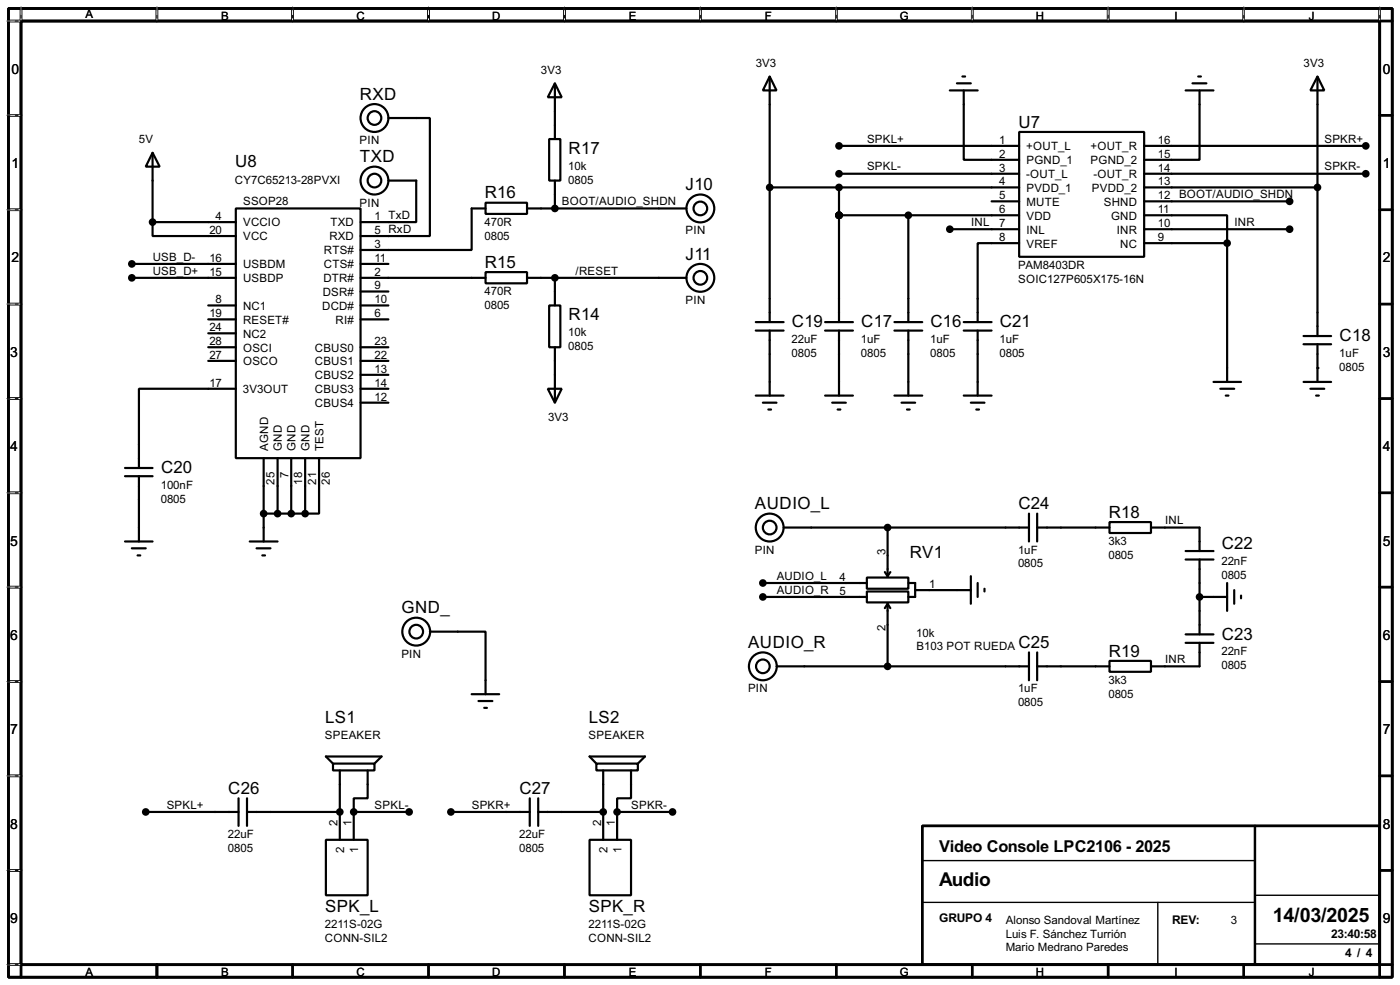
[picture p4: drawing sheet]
<svg xmlns="http://www.w3.org/2000/svg" width="256mm" height="180mm" viewBox="0 0 256 180" stroke-linecap="round" stroke-linejoin="round" font-family="sans-serif">
<path d="M1.6 1.6h253.5v177.3h-253.5zM3.9 3.9h248.9v172.7h-248.9z" fill="none" stroke="#000" stroke-width=".5"/>
<g fill="none" stroke="#000" stroke-width=".45">
<path d="M3.9 1.6v2.3h-2.3M28.8 1.6v2.3M53.6 1.6v2.3M78.5 1.6v2.3M103.4 1.6v2.3M128.3 1.6v2.3M153.2 1.6v2.3M178.1 1.6v2.3M203 1.6v2.3M227.9 1.6v2.3M252.8 1.6v2.3h2.3M1.6 21.1h2.3"/>
<path d="M1.6 38.4h2.3M252.8 21.1h2.3M252.8 38.4h2.3M1.6 55.7h2.3M252.8 55.7h2.3M1.6 73h2.3M252.8 73h2.3M1.6 90.2h2.3M252.8 90.2h2.3M1.6 107.5h2.3M252.8 107.5h2.3M1.6 124.8h2.3"/>
<path d="M252.8 124.8h2.3M1.6 142h2.3M1.6 159.3h2.3M169 151.2h83.8v25.4h-83.8zM229.9 151.2v25.4M252.8 142h2.3M252.8 159.3h2.3M1.6 176.6h2.3v2.3M28.8 176.6v2.3M53.6 176.6v2.3M78.5 176.6v2.3M103.4 176.6v2.3"/>
<path d="M128.3 176.6v2.3M153.2 176.6v2.3M178.1 176.6v2.3M203 176.6v2.3M227.9 176.6v2.3M255.1 176.6h-2.3v2.3"/>
</g>
<g fill="none" stroke="#fff" stroke-width=".18">
<path d="M1.3 3.9h2.3M3.9 1.3v2.3M28.8 1.3v2.3M53.6 1.3v2.3M78.5 1.3v2.3M103.4 1.3v2.3M128.3 1.3v2.3M153.2 1.3v2.3M178.1 1.3v2.3M203 1.3v2.3M227.9 1.3v2.3M252.8 1.3v2.3"/>
<path d="M1.3 21.1h2.3M1.3 38.4h2.3M1.3 55.7h2.3M1.3 73h2.3M1.3 90.2h2.3M1.3 107.5h2.3M1.3 124.8h2.3M1.3 142h2.3M1.3 159.3h2.3M1.3 176.6h2.3"/>
</g>
<g fill="none" stroke="#000" stroke-width=".18" stroke-dasharray=".5 1">
<path d="M1.3 3.9h2.3M3.9 1.3v2.3M28.8 1.3v2.3M53.6 1.3v2.3M78.5 1.3v2.3M103.4 1.3v2.3M128.3 1.3v2.3M153.2 1.3v2.3M178.1 1.3v2.3M203 1.3v2.3M227.9 1.3v2.3M252.8 1.3v2.3"/>
<path d="M1.3 21.1h2.3M1.3 38.4h2.3M1.3 55.7h2.3M1.3 73h2.3M1.3 90.2h2.3M1.3 107.5h2.3M1.3 124.8h2.3M1.3 142h2.3M1.3 159.3h2.3M1.3 176.6h2.3"/>
</g>
<path d="M169 157.5h60.9M169 165.2h60.9M212.1 165.2v11.4M229.9 163.9h22.9M229.9 172.8h22.9" fill="none" stroke="#000" stroke-width=".25"/>
<g fill="none" stroke="#000" stroke-width=".4">
<path d="M101.7 15.3l1.2 2.5h-2.5zM101.7 15.3v10.2M141 14l1.3 2.6h-2.5zM141 14v45M174 16.6h5.1M175.3 15.3h2.6M176.3 14h.5M176.6 16.6v12.7h10.1M217.2 16.6h5.1M218.5 15.3h2.5M219.5 14h.5M219.8 16.6v12.7h-10.2"/>
<path d="M241.4 14l1.2 2.6h-2.5zM241.4 14v47.5M28 28l1.3 2.5h-2.6zM28 28v12.7M43.2 38.2h22.9v45.7h-22.9zM71.2 33.1h5.1v7.6h-10.2M71.2 21.6h7.6v21.6h-12.7M89 37.1h7.6v2.1h-7.6zM89 38.2h-2.6v7.6h-20.3M96.6 38.2h29.2M100.6 25.5h2.1v7.6h-2.1zM101.7 33.1v5.1"/>
<path d="M141 34.3h45.7M153.7 26.7h33M153.7 31.8h33M153.7 34.3v24.7M153.7 39.4h33M166.4 39.4v19.6M181.7 36.9h5M186.7 24.2h22.9v22.8h-22.9zM209.6 39.4h15.2v5.1M209.6 26.7h40.6M209.6 31.8h40.6M209.6 34.3h31.8"/>
<path d="M209.6 36.9h26.7M24.2 50.9h19M24.2 48.3h19M28 40.7v2.5h15.2M28 40.7h15.2M38.2 58.5h5M38.2 55.9h5M66.1 50.9h22.9M66.1 48.3h5.1M66.1 58.5h5.1M66.1 55.9h5.1M66.1 53.4h5.1"/>
<path d="M89 49.8h7.6v2.1h-7.6zM96.6 50.9h29.2M100.6 55.9h2.1v7.7h-2.1zM101.7 50.9v5M138.5 59h5.1M151.2 59h5.1M163.9 59h5.1M174 42h12.7M176.6 59h5.1M186.7 44.5h-7.6v14.5M209.6 42h26.7M209.6 44.5h15.2"/>
<path d="M224.8 44.5v25.4M38.2 63.6h5M38.2 66.1h5M38.2 61h5M43.2 71.2h-17.7v14.5M66.1 71.2h5.1M66.1 73.7h5.1M66.1 68.6h5.1M66.1 63.6h5.1M66.1 66.1h5.1M100.4 71.2h2.5l-1.2 2.5zM101.7 63.6v10.1"/>
<path d="M138.5 60.5h5.1M138.5 72.4h5.1M139.8 73.7h2.5M140.8 75h.5M141 60.5v11.9M151.2 60.5h5.1M151.2 72.4h5.1M152.5 73.7h2.5M153.5 75h.5M153.7 60.5v11.9M163.9 60.5h5.1M163.9 72.4h5.1"/>
<path d="M165.2 73.7h2.5M166.2 75h.5M166.4 60.5v11.9M176.6 60.5h5.1M176.6 72.4h5.1M177.9 73.7h2.5M178.9 75h.5M179.1 60.5v11.9M222.3 69.9h5.1M223.6 71.2h2.5M224.6 72.4h.5M238.8 63h5.1"/>
<path d="M238.8 61.5h5.1M238.8 69.9h5.1M240.1 71.2h2.5M241.1 72.4h.5M241.4 63v6.9M22.9 99.1h5.1M22.9 87.2h5.1M22.9 85.7h5.1M25.5 87.2v11.9M45.8 99.1h5.1M48.3 83.9v15.2M48.3 94h7.6"/>
<path d="M50.9 83.9v10.1M53.4 83.9v10.1M55.9 83.9v10.1M58.5 83.9v10.1h-2.6M143.6 96.6h44.9M162.6 96.6v8.9M188.5 94v5.1M190 96.6h13.3M190 94v5.1M203.3 95.6h7.6v2h-7.6zM210.9 96.6h8.9v4.3M24.2 100.4h2.5"/>
<path d="M25.2 101.7h.5M47 100.4h2.6M48.1 101.7h.5M78.8 115.6h10.2v11.5M139.8 109.3h19M139.8 106.7h19M158.8 105.7h7.6v2.1h-7.6zM158.8 108.3h7.6v2h-7.6zM162.1 104.7l.5 .8M162.6 110.5v11.5M162.6 110.5l-.5 .8M162.6 110.5l.5 .8"/>
<path d="M163.1 104.7l-.5 .8M166.4 106.7h1.3v2.6h-1.3M167.7 108h10.2M177.9 105.5v5M179.1 106.7v2.6M180.4 107.8v.5M188.5 119.4v5.1M190 119.4v5.1M217.2 102.4h5.1M217.2 100.9h5.1M217.2 117.7h5.1M217.2 116.1h5.1"/>
<path d="M219.8 117.7v4.3h-8.9M219.8 102.4v13.7M219.8 109.3h5M224.8 106.7v5.1M226.1 108v2.5M227.4 109v.5M61 139.8h7.6v1.2h-7.6zM61 139.8l-1.3-1.3h10.2l-1.3 1.3M86.4 127.1h5.1M87.7 128.3h2.5M88.7 129.6h.5M109.3 139.8h7.6v1.2h-7.6z"/>
<path d="M109.3 139.8l-1.3-1.3h10.2l-1.3 1.3M142.3 122h46.2M190 122h13.3M203.3 121h7.6v2h-7.6zM26.7 148.6h17M43.7 146.1v5.1M45.3 148.6h17M45.3 146.1v5.1M59.7 153.7h7.7v10.2h-7.7zM62.3 141v12.7M64.8 148.6h10.2M64.8 148.6v5.1"/>
<path d="M67.4 141v5.1h-2.6v2.5M82.6 148.6h14.5M97.1 146.1v5.1M98.6 148.6h11.9M98.6 146.1v5.1M108 153.7h7.6v10.2h-7.6zM110.5 141v12.7M113.1 148.6h10.1M113.1 148.6v5.1M115.6 141v5.1h-2.5v2.5"/>
<circle cx="68.6" cy="21.6" r="2.55"/>
<circle cx="68.6" cy="33.1" r="2.55"/>
<circle cx="68.6" cy="33.1" r="1.25"/>
<circle cx="68.6" cy="21.6" r="1.25"/>
<circle cx="128.3" cy="38.2" r="2.55"/>
<circle cx="128.3" cy="38.2" r="1.25"/>
<circle cx="128.3" cy="50.9" r="2.55"/>
<circle cx="128.3" cy="50.9" r="1.25"/>
<circle cx="141" cy="96.6" r="2.55"/>
<circle cx="141" cy="96.6" r="1.25"/>
<circle cx="76.2" cy="115.6" r="2.55"/>
<circle cx="76.2" cy="115.6" r="1.25"/>
<circle cx="139.7" cy="122" r="2.55"/>
<circle cx="139.7" cy="122" r="1.25"/>
</g>
<g fill="#000">
<circle cx="153.7" cy="39.4" r=".2"/>
<circle cx="241.4" cy="67.4" r=".2"/>
<circle cx="62.3" cy="148.6" r=".2"/>
<circle cx="64.8" cy="148.6" r=".2"/>
<circle cx="110.5" cy="148.6" r=".2"/>
<circle cx="113.1" cy="148.6" r=".2"/>
</g>
<g fill="#000" stroke="#000" stroke-width=".4">
<circle cx="101.6" cy="38.2" r=".5"/>
<circle cx="141" cy="34.3" r=".5"/>
<circle cx="153.7" cy="26.7" r=".5"/>
<circle cx="153.7" cy="31.8" r=".5"/>
<circle cx="153.7" cy="34.3" r=".5"/>
<circle cx="153.7" cy="39.4" r=".5"/>
<circle cx="166.4" cy="39.4" r=".5"/>
<circle cx="236.2" cy="36.9" r=".5"/>
<circle cx="241.3" cy="34.3" r=".5"/>
<circle cx="250.2" cy="26.7" r=".5"/>
<circle cx="250.2" cy="31.8" r=".5"/>
<circle cx="24.1" cy="48.3" r=".5"/>
<circle cx="24.1" cy="50.9" r=".5"/>
<circle cx="27.9" cy="40.7" r=".5"/>
<circle cx="101.6" cy="50.9" r=".5"/>
<circle cx="174" cy="42" r=".5"/>
<circle cx="224.8" cy="44.5" r=".5"/>
<circle cx="236.2" cy="42" r=".5"/>
<circle cx="48.3" cy="94" r=".5"/>
<circle cx="50.8" cy="94" r=".5"/>
<circle cx="53.3" cy="94" r=".5"/>
<circle cx="55.9" cy="94" r=".5"/>
<circle cx="162.6" cy="96.6" r=".5"/>
<circle cx="139.7" cy="109.3" r=".5"/>
<circle cx="139.7" cy="106.7" r=".5"/>
<circle cx="219.7" cy="109.3" r=".5"/>
<circle cx="162.6" cy="122" r=".5"/>
<circle cx="26.7" cy="148.6" r=".5"/>
<circle cx="62.2" cy="148.6" r=".5"/>
<circle cx="64.8" cy="148.6" r=".5"/>
<circle cx="74.9" cy="148.6" r=".5"/>
<circle cx="82.6" cy="148.6" r=".5"/>
<circle cx="110.5" cy="148.6" r=".5"/>
<circle cx="113" cy="148.6" r=".5"/>
<circle cx="123.2" cy="148.6" r=".5"/>
</g>
<text font-size="4.1" x="233.2" y="168.8">14/03/2025</text>
<text font-size="3.9" x="172.1" y="162.2">Audio</text>
<g font-size="3.5">
<text x="65.9" y="18.3">RXD</text>
<text x="186.6" y="23.3">U7</text>
<text x="65.9" y="29.7">TXD</text>
<text x="104.2" y="28.2">R17</text>
<text x="43.1" y="30.7">U8</text>
<text x="125.6" y="34.8">J10</text>
<text x="88.8" y="36.3">R16</text>
<text x="125.6" y="47.5">J11</text>
<text x="88.8" y="49">R15</text>
<text x="104.2" y="58.6">R14</text>
<text x="145.1" y="59.9">C19</text>
<text x="157.8" y="59.9">C17</text>
<text x="170.5" y="59.9">C16</text>
<text x="183.2" y="59.9">C21</text>
<text x="245.4" y="62.4">C18</text>
<text x="29.5" y="86.6">C20</text>
<text x="138.3" y="93.2">AUDIO_L</text>
<text x="186.6" y="93.2">C24</text>
<text x="203.1" y="94.8">R18</text>
<text x="223.8" y="100.5">C22</text>
<text x="166.7" y="102.1">RV1</text>
<text x="73.6" y="112.3">GND_</text>
<text x="137.1" y="118.6">AUDIO_R</text>
<text x="186.6" y="118.6">C25</text>
<text x="223.8" y="117.1">C23</text>
<text x="203.1" y="120.2">R19</text>
<text x="59.6" y="132.3">LS1</text>
<text x="107.9" y="132.3">LS2</text>
<text x="41.8" y="145.3">C26</text>
<text x="95.2" y="145.3">C27</text>
<text x="59.6" y="167">SPK_L</text>
<text x="107.9" y="167">SPK_R</text>
</g>
<text font-size="3.4" x="172.1" y="155.9">Video Console LPC2106 - 2025</text>
<g font-size="2.9">
<text x="2.1" y="13.5">0</text>
<text x="253.4" y="13.5">0</text>
<text x="2.1" y="30.7">1</text>
<text x="253.4" y="30.7">1</text>
<text x="2.1" y="48">2</text>
<text x="253.4" y="48">2</text>
<text x="1.9" y="65.3">3</text>
<text x="253.4" y="65.3">3</text>
<text x="1.9" y="82.5">4</text>
<text x="253.4" y="82.5">4</text>
<text x="1.9" y="99.9">5</text>
<text x="253.4" y="99.9">5</text>
<text x="1.9" y="117.1">6</text>
<text x="253.4" y="117.1">6</text>
<text x="1.9" y="134.4">7</text>
<text x="253.4" y="134.4">7</text>
<text x="1.9" y="151.7">8</text>
<text x="253.4" y="151.7">8</text>
<text x="1.9" y="168.9">9</text>
<text x="253.4" y="168.9">9</text>
</g>
<g font-size="2.5">
<text x="172" y="168.8">GRUPO 4</text>
<text x="214.7" y="169.1">REV:</text>
<text x="243.9" y="171.6">23:40:58</text>
<text x="246.4" y="175.2">4 / 4</text>
</g>
<g font-size="2.4">
<text x="15.6" y="3.4">A</text>
<text x="40.5" y="3.6">B</text>
<text x="65.3" y="3.6">C</text>
<text x="90.2" y="3.6">D</text>
<text x="115.2" y="3.6">E</text>
<text x="140.1" y="3.6">F</text>
<text x="164.8" y="3.6">G</text>
<text x="189.8" y="3.6">H</text>
<text x="215.1" y="3.6">I</text>
<text x="239.8" y="3.6">J</text>
<text x="99.1" y="13.6">3V3</text>
<text x="138.5" y="12.3">3V3</text>
<text x="238.8" y="12.3">3V3</text>
<text x="25.5" y="26.3">5V</text>
<text x="65.9" y="26.4">PIN</text>
<text x="158.8" y="26.1">SPKL+</text>
<text x="183.1" y="26.3">1</text>
<text x="183.1" y="28.9">2</text>
<text x="188" y="27.5">+OUT_L</text>
<text x="199.8" y="27.5">+OUT_R</text>
<text x="212.1" y="26.3">16</text>
<text x="212.1" y="28.9">15</text>
<text x="242.6" y="26.1">SPKR+</text>
<text x="43" y="33.6">CY7C65213-28PVXI</text>
<text x="104.1" y="31">10k</text>
<text x="104.1" y="33.6">0805</text>
<text x="158.8" y="31.2">SPKL-</text>
<text x="183.1" y="31.4">3</text>
<text x="183.1" y="33.9">4</text>
<text x="188" y="32.6">-OUT_L</text>
<text x="188" y="30">PGND_1</text>
<text x="188" y="35.1">PVDD_1</text>
<text x="199.8" y="30">PGND_2</text>
<text x="200" y="35.1">PVDD_2</text>
<text x="200.3" y="32.6">-OUT_R</text>
<text x="212.1" y="31.4">14</text>
<text x="212.1" y="33.9">13</text>
<text x="242.6" y="31.2">SPKR-</text>
<text x="39.5" y="40.2">4</text>
<text x="44.5" y="41.5">VCCIO</text>
<text x="44.5" y="37.6">SSOP28</text>
<text x="60.5" y="41.5">TXD</text>
<text x="65.9" y="37.8">PIN</text>
<text x="68.6" y="40.2">1 TxD</text>
<text x="88.8" y="41.3">470R</text>
<text x="102.9" y="37.6">BOOT/AUDIO_SHDN</text>
<text x="177.9" y="41.3">INL</text>
<text x="183.1" y="36.5">5</text>
<text x="183.1" y="39">6</text>
<text x="183.1" y="41.6">7</text>
<text x="188" y="37.7">MUTE</text>
<text x="188" y="40.2">VDD</text>
<text x="202.2" y="37.7">SHND</text>
<text x="203.5" y="40.2">GND</text>
<text x="212.1" y="36.5">12 BOOT/AUDIO_SHDN</text>
<text x="212.1" y="39">11</text>
<text x="212.1" y="41.6">10</text>
<text x="226.1" y="41.3">INR</text>
<text x="28" y="47.7">USB_D-</text>
<text x="38.4" y="42.8">20</text>
<text x="38.4" y="47.9">16</text>
<text x="44.5" y="44">VCC</text>
<text x="59.3" y="46.6">RTS#</text>
<text x="60.3" y="44">RXD</text>
<text x="68.6" y="45.4">3</text>
<text x="68.6" y="42.8">5 RxD</text>
<text x="68.6" y="47.9">11</text>
<text x="88.8" y="43.9">0805</text>
<text x="125.6" y="42.9">PIN</text>
<text x="183.1" y="44.1">8</text>
<text x="188" y="42.7">INL</text>
<text x="188" y="45.3">VREF</text>
<text x="204.6" y="42.7">INR</text>
<text x="205.2" y="45.3">NC</text>
<text x="212.1" y="44.1">9</text>
<text x="28" y="50.3">USB_D+</text>
<text x="38.4" y="50.4">15</text>
<text x="44.5" y="49.1">USBDM</text>
<text x="44.5" y="51.7">USBDP</text>
<text x="59.2" y="51.7">DTR#</text>
<text x="59.3" y="49.1">CTS#</text>
<text x="68.6" y="50.4">2</text>
<text x="68.6" y="52.9">9</text>
<text x="105.5" y="50.3">/RESET</text>
<text x="186.5" y="49.2">PAM8403DR</text>
<text x="186.5" y="51.8">SOIC127P605X175-16N</text>
<text x="38.4" y="58.1">19</text>
<text x="39.5" y="55.5">8</text>
<text x="44.5" y="56.7">NC1</text>
<text x="44.5" y="59.3">RESET#</text>
<text x="59" y="56.7">DCD#</text>
<text x="59.1" y="54.2">DSR#</text>
<text x="61.5" y="59.3">RI#</text>
<text x="68.6" y="58.1">6</text>
<text x="68.6" y="55.5">10</text>
<text x="88.8" y="54">470R</text>
<text x="88.8" y="56.6">0805</text>
<text x="125.6" y="55.6">PIN</text>
<text x="38.4" y="63.1">28</text>
<text x="38.4" y="65.6">27</text>
<text x="38.4" y="60.6">24</text>
<text x="44.5" y="64.4">OSCI</text>
<text x="44.5" y="61.8">NC2</text>
<text x="57.7" y="64.4">CBUS0</text>
<text x="68.6" y="63.1">23</text>
<text x="68.6" y="65.6">22</text>
<text x="104.1" y="61.5">10k</text>
<text x="104.1" y="64.1">0805</text>
<text x="145" y="62.8">22uF</text>
<text x="145" y="65.4">0805</text>
<text x="157.7" y="62.8">1uF</text>
<text x="157.7" y="65.4">0805</text>
<text x="170.4" y="62.8">1uF</text>
<text x="170.4" y="65.4">0805</text>
<text x="183.1" y="62.8">1uF</text>
<text x="183.1" y="65.4">0805</text>
<text x="245.4" y="65.4">1uF</text>
<text x="38.4" y="70.8">17</text>
<text x="44.5" y="72">3V3OUT</text>
<text x="44.5" y="66.9">OSCO</text>
<text x="57.7" y="69.4">CBUS2</text>
<text x="57.7" y="72">CBUS3</text>
<text x="57.7" y="66.9">CBUS1</text>
<text x="68.6" y="68.2">13</text>
<text x="68.6" y="70.8">14</text>
<text x="245.4" y="67.9">0805</text>
<text x="57.7" y="74.5">CBUS4</text>
<text x="68.6" y="73.3">12</text>
<text x="100.4" y="77.1">3V3</text>
<text x="49.1" y="82.6" transform="rotate(-90 49.1 82.6)">AGND</text>
<text x="51.7" y="82.6" transform="rotate(-90 51.7 82.6)">GND</text>
<text x="54.2" y="82.6" transform="rotate(-90 54.2 82.6)">GND</text>
<text x="56.7" y="82.6" transform="rotate(-90 56.7 82.6)">GND</text>
<text x="59.3" y="82.6" transform="rotate(-90 59.3 82.6)">TEST</text>
<text x="29.5" y="89.5">100nF</text>
<text x="50.3" y="88.7" transform="rotate(-90 50.3 88.7)">25</text>
<text x="52.8" y="87.6" transform="rotate(-90 52.8 87.6)">7</text>
<text x="55.4" y="88.7" transform="rotate(-90 55.4 88.7)">18</text>
<text x="57.9" y="88.7" transform="rotate(-90 57.9 88.7)">21</text>
<text x="60.5" y="88.7" transform="rotate(-90 60.5 88.7)">26</text>
<text x="29.5" y="92">0805</text>
<text x="213.4" y="96">INL</text>
<text x="138.3" y="101.3">PIN</text>
<text x="162.2" y="101.7" transform="rotate(-90 162.2 101.7)">3</text>
<text x="186.5" y="101.3">1uF</text>
<text x="203.1" y="99.8">3k3</text>
<text x="142.3" y="106.1">AUDIO_L</text>
<text x="153.8" y="106.3">4</text>
<text x="170.2" y="107.6">1</text>
<text x="186.5" y="103.9">0805</text>
<text x="203.1" y="102.3">0805</text>
<text x="223.8" y="103.5">22nF</text>
<text x="223.8" y="106">0805</text>
<text x="142.3" y="108.7">AUDIO_R</text>
<text x="153.8" y="108.9">5</text>
<text x="162.2" y="115.5" transform="rotate(-90 162.2 115.5)">2</text>
<text x="167.9" y="116.6">10k</text>
<text x="167.9" y="119.1">B103 POT RUEDA</text>
<text x="223.8" y="120">22nF</text>
<text x="73.5" y="120.4">PIN</text>
<text x="203.1" y="125.2">3k3</text>
<text x="213.4" y="121.4">INR</text>
<text x="223.8" y="122.5">0805</text>
<text x="137" y="126.7">PIN</text>
<text x="186.5" y="126.7">1uF</text>
<text x="186.5" y="129.3">0805</text>
<text x="203.1" y="127.7">0805</text>
<text x="59.5" y="135.2">SPEAKER</text>
<text x="107.8" y="135.2">SPEAKER</text>
<text x="30.5" y="148">SPKL+</text>
<text x="68.6" y="148">SPKL-</text>
<text x="86.4" y="148">SPKR+</text>
<text x="115.6" y="148">SPKR-</text>
<text x="41.8" y="153.4">22uF</text>
<text x="41.8" y="155.9">0805</text>
<text x="61.9" y="151.2" transform="rotate(-90 61.9 151.2)">2</text>
<text x="64.4" y="151.1" transform="rotate(-90 64.4 151.1)">1</text>
<text x="95.1" y="153.4">22uF</text>
<text x="95.1" y="155.9">0805</text>
<text x="110.1" y="151.2" transform="rotate(-90 110.1 151.2)">2</text>
<text x="112.7" y="151.2" transform="rotate(-90 112.7 151.2)">1</text>
<text x="63.1" y="156.1" transform="rotate(-90 63.1 156.1)">2</text>
<text x="65.6" y="156.1" transform="rotate(-90 65.6 156.1)">1</text>
<text x="111.3" y="156.1" transform="rotate(-90 111.3 156.1)">2</text>
<text x="113.9" y="156.1" transform="rotate(-90 113.9 156.1)">1</text>
<text x="59.5" y="169.9">2211S-02G</text>
<text x="59.5" y="172.4">CONN-SIL2</text>
<text x="107.8" y="169.9">2211S-02G</text>
<text x="107.8" y="172.4">CONN-SIL2</text>
<text x="184.2" y="169.1">Alonso Sandoval Martínez</text>
<text x="184.2" y="171.6">Luis F. Sánchez Turrión</text>
<text x="225.5" y="169.1">3</text>
<text x="15.6" y="178.7">A</text>
<text x="40.5" y="178.7">B</text>
<text x="65.3" y="178.7">C</text>
<text x="90.2" y="178.7">D</text>
<text x="115.2" y="178.7">E</text>
<text x="140.1" y="178.7">F</text>
<text x="164.8" y="178.7">G</text>
<text x="184.2" y="174.1">Mario Medrano Paredes</text>
<text x="189.8" y="178.7">H</text>
<text x="215.1" y="178.7">I</text>
<text x="239.8" y="178.7">J</text>
</g>
</svg>
